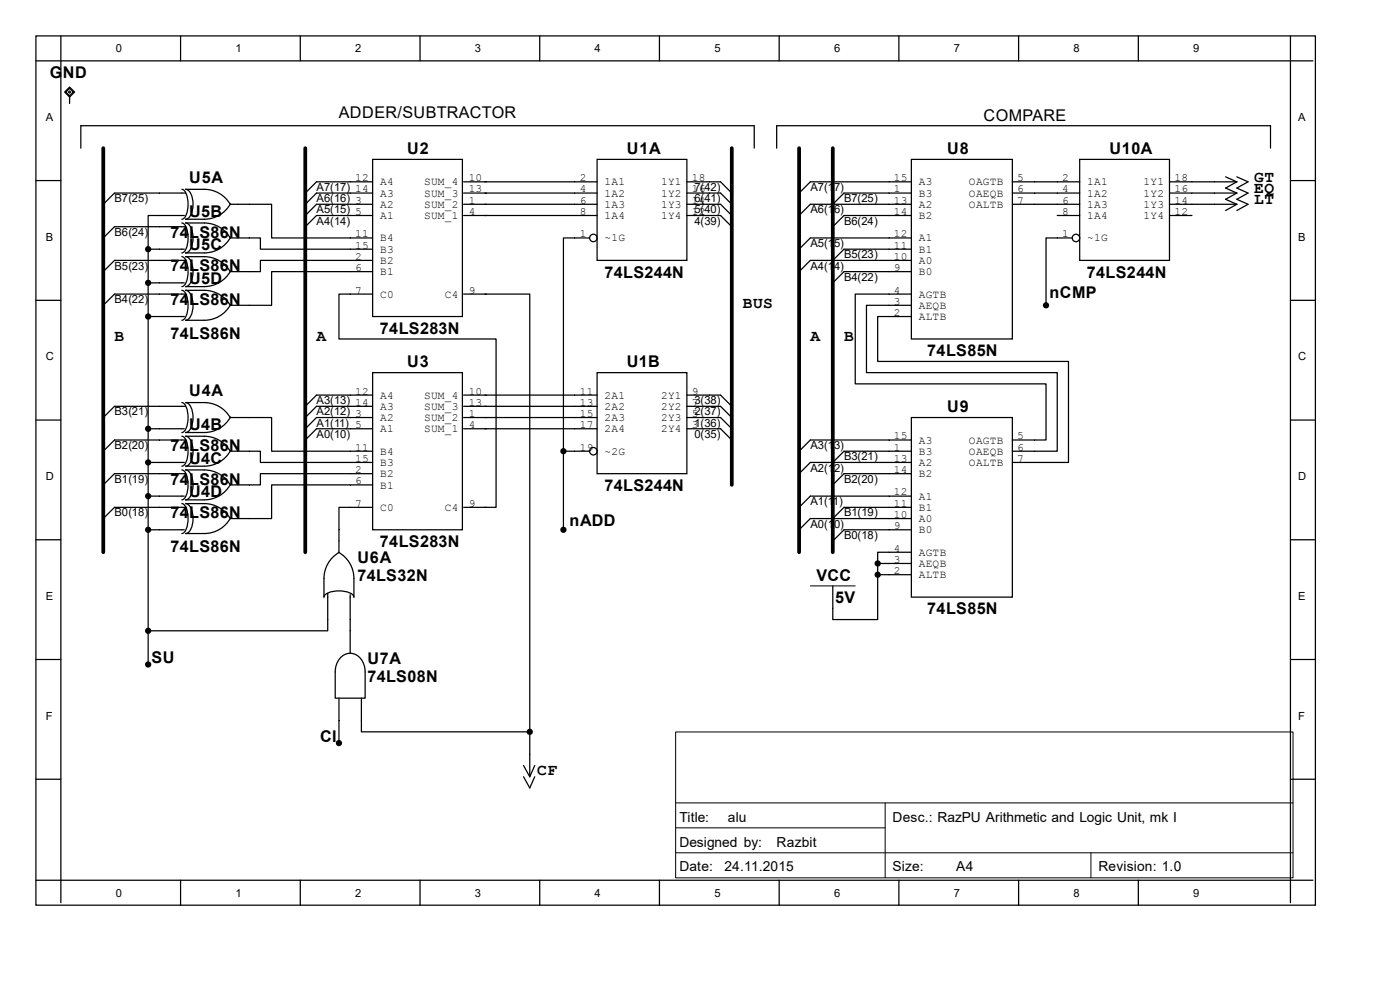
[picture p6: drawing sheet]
<svg xmlns="http://www.w3.org/2000/svg" width="297mm" height="210mm" viewBox="0 0 297 210" stroke-linecap="round" stroke-linejoin="round" font-family="sans-serif">
<g fill="none" stroke="#000" stroke-width=".26">
<path d="M7.6 7.6h271.5v184.4h-271.5zM7.6 12.9h270.9M12.9 7.6v183.9M38.3 7.6v5.3M63.7 7.6v5.3M89.1 7.6v5.3M114.5 7.6v5.3M139.9 7.6v5.3M165.3 7.6v5.3M190.7 7.6v5.3M216.1 7.6v5.3M241.5 7.6v5.3"/>
<path d="M273.8 7.6v183.9M7.6 38.3h5.3M17.1 31.4v-4.7h142.9v4.7M79.1 33.8h19v33.3h-19zM79.1 38.6h-12l-2.3 2.4M98.4 38.6h28.3M126.7 33.8h19v21.4h-19zM145.7 38.6h7.2l2.3 2.4M164.8 31.4v-4.7h104.7v4.7M193.3 33.8h21.5v38.1h-21.5zM193.3 38.6h-21.4l-2.4 2.4M214.8 38.6h14.3"/>
<path d="M229.1 33.8h19v21.4h-19zM248.1 38.6h14.3M260 37.5l2.4 1.1M262.4 37.5l2.4 1.1-2.4 1.3 2.4 1.1-2.4 1.3 2.4 1-2.4 1.4M262.4 38.6l-2.4 1.3 2.4 1.1M273.8 38.3h5.3M31.4 52.9h7.7M31.4 52.9v88.1M38.6 40.2a2.4 2.4 0 0 1 1.3 2.4l-.1 2.1a2.05 2.05 0 0 1-1.2 1.8M38.6 47.3a2.4 2.4 0 0 1 1.3 2.5l-.1 2.1a2.05 2.05 0 0 1-1.2 1.8M38.6 54.4a2.4 2.4 0 0 1 1.3 2.5l-.1 2.1a2.05 2.05 0 0 1-1.2 1.8M39.1 45.7h-7.7v7.2"/>
<path d="M39.4 41h-15.1l-2.4 2.3M39.4 55.2h-15.1l-2.4 2.4M39.4 48.1h-15.1l-2.4 2.4M48.9 50.5h6.3v2.4h23.9M48.9 43.3h8.7v7.2h21.5M48.9 43.2a6.3 6.3 0 0 1-5.6 3.3h-3.9a2.38 2.38 0 0 0 1.5-2.4 4.1 4.1 0 0 0-1.2-3.9h-.3a12.9 12.9 0 0 1 6.4 .5 6.3 6.3 0 0 1 3 2.7M48.9 50.4a6.3 6.3 0 0 1-5.6 3.3h-3.9a2.38 2.38 0 0 0 1.5-2.5 4.1 4.1 0 0 0-1.2-3.8l-.3-.1a12.9 12.9 0 0 1 6.4 .5 6.3 6.3 0 0 1 3 2.7M48.9 57.5a6.3 6.3 0 0 1-5.6 3.3h-3.9a2.38 2.38 0 0 0 1.5-2.4 4.1 4.1 0 0 0-1.2-3.9l-.3-.1a12.9 12.9 0 0 1 6.4 .5 6.3 6.3 0 0 1 3 2.8M79.1 55.2h-23.9v2.4h-6.3M79.1 57.6h-21.5v7.2h-8.7M79.1 41h-12l-2.3 2.3M79.1 43.3h-12l-2.3 2.4"/>
<path d="M79.1 45.7h-12l-2.3 2.4M98.4 41h28.3M98.4 43.3h28.3M98.4 45.7h28.3M125.1 50.5h-5.6v45.2M145.7 41h7.2l2.3 2.3M145.7 43.3h7.2l2.3 2.4M145.7 45.7h7.2l2.3 2.4M193.3 41h-14.2l-2.4 2.3M193.3 43.3h-21.4l-2.4 2.4M193.3 45.7h-14.2l-2.4 2.4M193.3 50.5h-21.4l-2.4 2.4"/>
<path d="M193.3 52.9h-14.2l-2.4 2.3M193.3 55.2h-21.4l-2.4 2.4M193.3 57.6h-14.2l-2.4 2.4M214.8 41h14.3M214.8 43.3h14.3M224.3 45.7h4.8M227.5 50.5h-5.6v14.3M248.1 41h14.3M248.1 43.3h14.3M248.1 45.7h4.8M262.4 41l-2.4 1.3 2.4 1M262.4 43.3l-2.4 1.4"/>
<path d="M7.6 63.7h5.3M31.4 60h7.7M31.4 67.1h7.7M38.6 61.6a2.4 2.4 0 0 1 1.3 2.4l-.1 2.2a2.05 2.05 0 0 1-1.2 1.7M39.4 62.4h-15.1l-2.4 2.4M48.9 64.7a6.3 6.3 0 0 1-5.6 3.2h-3.9a2.38 2.38 0 0 0 1.5-2.4 4.1 4.1 0 0 0-1.2-3.8l-.3-.1a12.9 12.9 0 0 1 6.4 .5 6.3 6.3 0 0 1 3 2.7M79.1 79.1h19v33.3h-19zM79.1 62.4h-7.2v9.5h33.3v35.7h-2.3M98.4 62.4h4.7M102.9 62.4h9.5v92.8M126.7 79.1h19v21.4h-19zM193.3 67.1h-7.1v9.6h40.5v21.4h-11.9"/>
<path d="M193.3 64.8h-9.5v14.3h40.5v16.6h-9.5M193.3 62.4h-11.9v19h40.5v11.9h-7.1M273.8 63.7h5.3M7.6 89.1h5.3M31.4 91h7.7M31.4 98.1h7.7M38.6 85.4a2.4 2.4 0 0 1 1.3 2.4l-.1 2.2a2.05 2.05 0 0 1-1.2 1.8M38.6 92.5a2.4 2.4 0 0 1 1.3 2.5l-.1 2.1a2.05 2.05 0 0 1-1.2 1.8M38.6 99.7a2.4 2.4 0 0 1 1.3 2.4l-.1 2.2a2.05 2.05 0 0 1-1.2 1.7M39.4 86.2h-15.1l-2.4 2.4M39.4 93.3h-15.1l-2.4 2.4M48.9 95.7h6.3v2.4h23.9"/>
<path d="M48.9 88.6h8.7v7.1h21.5M48.9 88.5a6.3 6.3 0 0 1-5.6 3.3h-3.9a2.38 2.38 0 0 0 1.5-2.5 4.1 4.1 0 0 0-1.2-3.8l-.3-.1a12.9 12.9 0 0 1 6.4 .5 6.3 6.3 0 0 1 3 2.7M48.9 95.6a6.3 6.3 0 0 1-5.6 3.3h-3.9a2.38 2.38 0 0 0 1.5-2.5 4.1 4.1 0 0 0-1.2-3.8l-.3-.1a12.9 12.9 0 0 1 6.4 .5 6.3 6.3 0 0 1 3 2.7M79.1 83.8h-12l-2.3 2.4M79.1 86.2h-12l-2.3 2.4M79.1 88.6h-12l-2.3 2.4M79.1 91h-12l-2.3 2.3M98.4 83.8h28.3M98.4 86.2h28.3M98.4 88.6h28.3M98.4 91h28.3M119.5 95.7h5.6"/>
<path d="M119.5 95.7v16.7M145.7 83.8h7.2l2.3 2.4M145.7 86.2h7.2l2.3 2.4M145.7 88.6h7.2l2.3 2.4M145.7 91h7.2l2.3 2.3M193.3 88.6h21.5v38.1h-21.5zM193.3 95.7h-14.2l-2.4 2.4M193.3 98.1h-21.4l-2.4 2.4M193.3 93.3h-21.4l-2.4 2.4M273.8 89.1h5.3M7.6 114.5h5.3M31.4 105.2h7.7"/>
<path d="M31.4 112.4h7.7M38.6 106.8a2.4 2.4 0 0 1 1.3 2.5l-.1 2.1a2.05 2.05 0 0 1-1.2 1.8M39.4 107.6h-15.1l-2.4 2.4M39.4 100.5h-15.1l-2.4 2.4M48.9 102.7a6.3 6.3 0 0 1-5.6 3.3h-3.9a2.38 2.38 0 0 0 1.5-2.4 4.1 4.1 0 0 0-1.2-3.8l-.3-.1a12.9 12.9 0 0 1 6.4 .5 6.3 6.3 0 0 1 3 2.7M48.9 109.9a6.3 6.3 0 0 1-5.6 3.3h-3.9a2.38 2.38 0 0 0 1.5-2.5 4.1 4.1 0 0 0-1.2-3.8l-.3-.1a12.9 12.9 0 0 1 6.4 .5 6.3 6.3 0 0 1 3 2.7M71.8 117.1a6.3 6.3 0 0 1 3.3 5.6v4a2.4 2.4 0 0 0-2.5-1.3l-2.1 .1a2.05 2.05 0 0 0-1.8 1.2 12.8 12.8 0 0 1 .5-6.4 6.3 6.3 0 0 1 2.7-3.1M79.1 100.5h-23.9v2.4h-6.3M79.1 102.9h-21.5v7.1h-8.7M79.1 107.6h-7.2v9.6M98.4 107.6h4.7M186.2 119.5h7.1"/>
<path d="M186.2 119.5v2.4M193.3 117.2h-7.1v2.3M193.3 107.6h-14.2l-2.4 2.4M193.3 100.5h-14.2l-2.4 2.4M193.3 105.2h-21.4l-2.4 2.4M193.3 112.4h-14.2l-2.4 2.4M193.3 110h-21.4l-2.4 2.4M273.8 114.5h5.3M7.6 139.9h5.3M69.5 125.9v7.9h-38.1M72.5 139.3a2.91 2.91 0 0 1 4.7 1.7l.3 1.5v5.6h-6.4v-5.6a4.4 4.4 0 0 1 1.4-3.2zM74.3 126.1v12.5"/>
<path d="M186.2 121.9v9.5h-9.5v-7.1M186.2 121.9h7.1M273.8 139.9h5.3M71.9 148.1v9.5M76.7 148.1v7.1h35.7M112.4 155.2v9.6M7.6 165.3h5.3M111.1 164.8l1.3 2.4 1-2.4M111.1 162.4l1.3 2.4M113.4 162.4l-1 2.4M273.8 165.3h5.3M7.6 186.7h270.9"/>
<path d="M38.3 186.7v5.3M63.7 186.7v5.3M89.1 186.7v5.3M114.5 186.7v5.3M139.9 186.7v5.3M165.3 186.7v5.3M190.7 186.7v5.3M216.1 186.7v5.3M241.5 186.7v5.3"/>
<circle cx="125.9" cy="50.5" r=".79"/>
<circle cx="228.3" cy="50.5" r=".79"/>
<circle cx="125.9" cy="95.7" r=".79"/>
</g>
<g fill="#000" stroke="#000" stroke-width=".26">
<circle cx="31.4" cy="52.9" r=".53"/>
<circle cx="31.4" cy="60" r=".53"/>
<circle cx="31.4" cy="67.1" r=".53"/>
<circle cx="221.9" cy="64.8" r=".53"/>
<circle cx="31.4" cy="98.1" r=".53"/>
<circle cx="31.4" cy="91" r=".53"/>
<circle cx="119.5" cy="95.7" r=".53"/>
<circle cx="31.4" cy="112.4" r=".53"/>
<circle cx="31.4" cy="105.2" r=".53"/>
<circle cx="119.5" cy="112.4" r=".53"/>
<circle cx="186.2" cy="119.5" r=".53"/>
<circle cx="31.4" cy="133.8" r=".53"/>
<circle cx="186.2" cy="121.9" r=".53"/>
<circle cx="31.4" cy="141" r=".53"/>
<circle cx="71.9" cy="157.6" r=".53"/>
<circle cx="112.4" cy="155.2" r=".53"/>
</g>
<path d="M21.9 31.4v85.8M64.8 31.4v85.8M155.2 31.4v71.5M169.5 31.4v85.8M176.7 31.4v85.8" fill="none" stroke="#000" stroke-width=".79"/>
<path d="M171.9 124.3h9.5M143.3 155.3h131v30.9h-131zM143.3 170.3h131M143.3 175.6h44.5M187.8 170.3v15.9M143.3 180.9h131M231.4 180.9v5.3" fill="none" stroke="#000" stroke-width=".21"/>
<path d="M13.7 19.5l1.1-1 1 1-1 1.1z" fill-rule="evenodd" fill="#fff" stroke="#000" stroke-width=".26"/>
<path d="M14 19.5l.8-.8 .8 .8-.8 .8zM14.8 20.6v1.3" fill="none" stroke="#000" stroke-width=".26"/>
<path d="M14.5 19.5l.3-.2 .2 .2-.2 .3z" fill="none" stroke="#000" stroke-width=".21"/>
<g font-size="3.4">
<text x="10.6" y="16.6">GND</text>
<text x="71.9" y="25">ADDER/SUBTRACTOR</text>
<text x="208.7" y="25.6">COMPARE</text>
<text x="86.4" y="32.7">U2</text>
<text x="133" y="32.7">U1A</text>
<text x="201" y="32.7">U8</text>
<text x="235.4" y="32.7">U10A</text>
<text x="40.1" y="38.8">U5A</text>
<text x="266.1" y="38.5">GT</text>
<text x="266.1" y="40.9">EQ</text>
<text x="40.1" y="45.9">U5B</text>
<text x="266.1" y="43.3">LT</text>
<text x="36.2" y="50.4">74LS86N</text>
<text x="40.1" y="53.1">U5C</text>
<text x="36.2" y="57.6">74LS86N</text>
<text x="128.2" y="58.9">74LS244N</text>
<text x="230.6" y="58.9">74LS244N</text>
<text x="36.2" y="64.7">74LS86N</text>
<text x="40.1" y="60.2">U5D</text>
<text x="157.6" y="65.2">BUS</text>
<text x="222.7" y="63.1">nCMP</text>
<text x="36.2" y="71.9">74LS86N</text>
<text x="80.6" y="70.8">74LS283N</text>
<text x="24.3" y="72.4">B</text>
<text x="67.1" y="72.4">A</text>
<text x="86.4" y="77.9">U3</text>
<text x="133" y="77.9">U1B</text>
<text x="171.9" y="72.4">A</text>
<text x="179.1" y="72.4">B</text>
<text x="196.7" y="75.6">74LS85N</text>
<text x="40.1" y="84">U4A</text>
<text x="201" y="87.5">U9</text>
<text x="36.2" y="95.7">74LS86N</text>
<text x="40.1" y="91.2">U4B</text>
<text x="40.1" y="98.3">U4C</text>
<text x="36.2" y="102.8">74LS86N</text>
<text x="40.1" y="105.5">U4D</text>
<text x="128.2" y="104.1">74LS244N</text>
<text x="36.2" y="110">74LS86N</text>
<text x="120.8" y="111.5">nADD</text>
<text x="36.2" y="117.1">74LS86N</text>
<text x="75.8" y="119.5">U6A</text>
<text x="80.6" y="116">74LS283N</text>
<text x="75.8" y="123.2">74LS32N</text>
<text x="173.2" y="123.2">VCC</text>
<text x="177.2" y="128">5V</text>
<text x="196.7" y="130.3">74LS85N</text>
<text x="32.2" y="140.7">SU</text>
<text x="77.9" y="140.9">U7A</text>
<text x="77.9" y="144.6">74LS08N</text>
<text x="67.9" y="157.3">CI</text>
<text x="114" y="164.5">CF</text>
</g>
<g font-size="2.9">
<text x="144.1" y="174.3">Title:</text>
<text x="144.1" y="179.6">Designed by:</text>
<text x="154.4" y="174.3">alu</text>
<text x="164.8" y="179.6">Razbit</text>
<text x="189.4" y="174.3">Desc.: RazPU Arithmetic and Logic Unit, mk I</text>
<text x="144.1" y="184.9">Date:</text>
<text x="153.7" y="184.9">24.11.2015</text>
<text x="189.4" y="184.9">Size:</text>
<text x="202.9" y="184.9">A4</text>
<text x="233" y="184.9">Revision: 1.0</text>
</g>
<g font-size="2.4">
<text x="24.6" y="11.1">0</text>
<text x="50" y="11.1">1</text>
<text x="75.4" y="11.1">2</text>
<text x="100.8" y="11.1">3</text>
<text x="126.2" y="11.1">4</text>
<text x="151.6" y="11.1">5</text>
<text x="177" y="11.1">6</text>
<text x="202.4" y="11.1">7</text>
<text x="227.8" y="11.1">8</text>
<text x="253.2" y="11.1">9</text>
<text x="9.7" y="25.7">A</text>
<text x="275.4" y="25.7">A</text>
<text x="67.1" y="40.5">A7( 17) 14</text>
<text x="75.4" y="38.4">12</text>
<text x="80.6" y="39.3">A4</text>
<text x="80.6" y="41.7">A3</text>
<text x="90" y="39.3">SUM_4</text>
<text x="90" y="41.7">SUM_3</text>
<text x="99.4" y="38.4">10</text>
<text x="99.4" y="40.8">13</text>
<text x="123" y="38.4">2</text>
<text x="123" y="40.8">4</text>
<text x="128.3" y="39.3">1A1</text>
<text x="128.3" y="41.7">1A2</text>
<text x="140.3" y="39.3">1Y1</text>
<text x="140.3" y="41.7">1Y2</text>
<text x="146.8" y="38.4">18</text>
<text x="146.8" y="40.8">16</text>
<text x="147.3" y="40.5">7( 42)</text>
<text x="171.9" y="40.5">A7( 17)</text>
<text x="189.7" y="38.4">15</text>
<text x="189.7" y="40.8">1</text>
<text x="194.9" y="39.3">A3</text>
<text x="194.9" y="41.7">B3</text>
<text x="205.6" y="39.3">OAGTB</text>
<text x="205.6" y="41.7">OAEQB</text>
<text x="215.8" y="38.4">5</text>
<text x="215.8" y="40.8">6</text>
<text x="225.3" y="38.4">2</text>
<text x="225.3" y="40.8">4</text>
<text x="230.6" y="39.3">1A1</text>
<text x="230.6" y="41.7">1A2</text>
<text x="242.6" y="39.3">1Y1</text>
<text x="242.6" y="41.7">1Y2</text>
<text x="249.2" y="38.4">18</text>
<text x="249.2" y="40.8">16</text>
<text x="24.3" y="42.9">B7( 25)</text>
<text x="67.1" y="47.7">A4( 14)</text>
<text x="67.1" y="45.3">A5( 15) 5</text>
<text x="67.1" y="42.9">A6( 16) 3</text>
<text x="80.6" y="44.1">A2</text>
<text x="80.6" y="46.5">A1</text>
<text x="90" y="46.5">SUM_1</text>
<text x="90" y="44.1">SUM_2</text>
<text x="99.4" y="45.6">4</text>
<text x="99.4" y="43.2">1</text>
<text x="123" y="43.2">6</text>
<text x="123" y="45.6">8</text>
<text x="128.3" y="44.1">1A3</text>
<text x="128.3" y="46.5">1A4</text>
<text x="140.3" y="44.1">1Y3</text>
<text x="140.3" y="46.5">1Y4</text>
<text x="146.8" y="43.2">14</text>
<text x="146.8" y="45.6">12</text>
<text x="147.3" y="47.7">4( 39)</text>
<text x="147.3" y="45.3">5( 40)</text>
<text x="147.3" y="42.9">6( 41)</text>
<text x="171.9" y="45.3">A6( 16)</text>
<text x="179.1" y="47.7">B6( 24)</text>
<text x="179.1" y="42.9">B7( 25)</text>
<text x="189.7" y="43.2">13</text>
<text x="189.7" y="45.6">14</text>
<text x="194.9" y="44.1">A2</text>
<text x="194.9" y="46.5">B2</text>
<text x="205.6" y="44.1">OALTB</text>
<text x="215.8" y="43.2">7</text>
<text x="225.3" y="43.2">6</text>
<text x="225.3" y="45.6">8</text>
<text x="230.6" y="44.1">1A3</text>
<text x="230.6" y="46.5">1A4</text>
<text x="242.6" y="44.1">1Y3</text>
<text x="242.6" y="46.5">1Y4</text>
<text x="249.2" y="43.2">14</text>
<text x="249.2" y="45.6">12</text>
<text x="9.7" y="51.1">B</text>
<text x="24.3" y="50">B6( 24)</text>
<text x="75.4" y="50.3">11</text>
<text x="75.4" y="52.7">15</text>
<text x="80.6" y="51.2">B4</text>
<text x="80.6" y="53.6">B3</text>
<text x="123" y="50.3">1</text>
<text x="128.3" y="51.2">~1G</text>
<text x="171.9" y="52.4">A5( 15)</text>
<text x="189.7" y="50.3">12</text>
<text x="189.7" y="52.7">11</text>
<text x="194.9" y="51.2">A1</text>
<text x="194.9" y="53.6">B1</text>
<text x="225.3" y="50.3">1</text>
<text x="230.6" y="51.2">~1G</text>
<text x="275.4" y="51.1">B</text>
<text x="24.3" y="57.2">B5( 23)</text>
<text x="75.4" y="55.1">2</text>
<text x="75.4" y="57.5">6</text>
<text x="80.6" y="56">B2</text>
<text x="80.6" y="58.4">B1</text>
<text x="171.9" y="57.2">A4( 14)</text>
<text x="179.1" y="59.6">B4( 22)</text>
<text x="179.1" y="54.8">B5( 23)</text>
<text x="189.7" y="55.1">10</text>
<text x="189.7" y="57.5">9</text>
<text x="194.9" y="56">A0</text>
<text x="194.9" y="58.4">B0</text>
<text x="24.3" y="64.3">B4( 22)</text>
<text x="75.4" y="62.3">7</text>
<text x="80.6" y="63.2">C0</text>
<text x="94.4" y="63.2">C4</text>
<text x="99.4" y="62.3">9</text>
<text x="189.7" y="64.6">3</text>
<text x="189.7" y="62.3">4</text>
<text x="194.9" y="65.5">AEQB</text>
<text x="194.9" y="63.2">AGTB</text>
<text x="189.7" y="67">2</text>
<text x="194.9" y="67.9">ALTB</text>
<text x="9.7" y="76.5">C</text>
<text x="275.4" y="76.5">C</text>
<text x="75.4" y="83.7">12</text>
<text x="99.4" y="83.7">10</text>
<text x="123" y="83.7">11</text>
<text x="146.8" y="83.7">9</text>
<text x="24.3" y="88.1">B3( 21)</text>
<text x="67.1" y="88.1">A2( 12) 3</text>
<text x="67.1" y="85.8">A3( 13) 14</text>
<text x="80.6" y="84.6">A4</text>
<text x="80.6" y="87">A3</text>
<text x="80.6" y="89.3">A2</text>
<text x="90" y="84.6">SUM_4</text>
<text x="90" y="87">SUM_3</text>
<text x="90" y="89.3">SUM_2</text>
<text x="99.4" y="86.1">13</text>
<text x="99.4" y="88.4">1</text>
<text x="123" y="86.1">13</text>
<text x="123" y="88.4">15</text>
<text x="128.3" y="84.6">2A1</text>
<text x="128.3" y="87">2A2</text>
<text x="128.3" y="89.3">2A3</text>
<text x="140.3" y="84.6">2Y1</text>
<text x="140.3" y="87">2Y2</text>
<text x="140.3" y="89.3">2Y3</text>
<text x="146.8" y="86.1">73( 38)</text>
<text x="146.8" y="88.4">52( 37)</text>
<text x="24.3" y="95.3">B2( 20)</text>
<text x="67.1" y="92.9">A0( 10)</text>
<text x="67.1" y="90.5">A1( 11) 5</text>
<text x="75.4" y="95.6">11</text>
<text x="80.6" y="91.7">A1</text>
<text x="90" y="91.7">SUM_1</text>
<text x="99.4" y="90.8">4</text>
<text x="123" y="90.8">17</text>
<text x="123" y="95.6">19</text>
<text x="128.3" y="91.7">2A4</text>
<text x="140.3" y="91.7">2Y4</text>
<text x="146.8" y="90.8">31( 36)</text>
<text x="147.3" y="92.9">0( 35)</text>
<text x="171.9" y="95.3">A3( 13)</text>
<text x="189.7" y="93.2">15</text>
<text x="189.7" y="95.6">1</text>
<text x="194.9" y="94.1">A3</text>
<text x="205.6" y="94.1">OAGTB</text>
<text x="215.8" y="93.2">5</text>
<text x="215.8" y="95.6">6</text>
<text x="9.7" y="101.9">D</text>
<text x="75.4" y="98">15</text>
<text x="75.4" y="100.4">2</text>
<text x="80.6" y="96.5">B4</text>
<text x="80.6" y="98.8">B3</text>
<text x="80.6" y="101.2">B2</text>
<text x="128.3" y="96.5">~2G</text>
<text x="171.9" y="100">A2( 12)</text>
<text x="179.1" y="97.7">B3( 21)</text>
<text x="189.7" y="98">13</text>
<text x="189.7" y="100.4">14</text>
<text x="194.9" y="98.8">A2</text>
<text x="194.9" y="101.2">B2</text>
<text x="194.9" y="96.5">B3</text>
<text x="205.6" y="96.5">OAEQB</text>
<text x="205.6" y="98.8">OALTB</text>
<text x="215.8" y="98">7</text>
<text x="275.4" y="101.9">D</text>
<text x="24.3" y="102.4">B1( 19)</text>
<text x="75.4" y="102.7">6</text>
<text x="75.4" y="107.5">7</text>
<text x="80.6" y="103.6">B1</text>
<text x="99.4" y="107.5">9</text>
<text x="171.9" y="107.2">A1( 11)</text>
<text x="179.1" y="102.4">B2( 20)</text>
<text x="189.7" y="105.1">12</text>
<text x="189.7" y="107.5">11</text>
<text x="194.9" y="106">A1</text>
<text x="24.3" y="109.6">B0( 18)</text>
<text x="80.6" y="108.4">C0</text>
<text x="94.4" y="108.4">C4</text>
<text x="171.9" y="111.9">A0( 10)</text>
<text x="179.1" y="109.6">B1( 19)</text>
<text x="189.7" y="109.9">10</text>
<text x="189.7" y="112.3">9</text>
<text x="194.9" y="108.4">B1</text>
<text x="194.9" y="110.7">A0</text>
<text x="194.9" y="113.2">B0</text>
<text x="179.1" y="114.3">B0( 18)</text>
<text x="189.7" y="119.4">3</text>
<text x="189.7" y="117">4</text>
<text x="194.9" y="117.9">AGTB</text>
<text x="189.7" y="121.8">2</text>
<text x="194.9" y="120.3">AEQB</text>
<text x="194.9" y="122.7">ALTB</text>
<text x="9.7" y="127.3">E</text>
<text x="275.4" y="127.3">E</text>
<text x="9.7" y="152.7">F</text>
<text x="275.4" y="152.7">F</text>
<text x="24.6" y="190.2">0</text>
<text x="50" y="190.2">1</text>
<text x="75.4" y="190.2">2</text>
<text x="100.8" y="190.2">3</text>
<text x="126.2" y="190.2">4</text>
<text x="151.6" y="190.2">5</text>
<text x="177" y="190.2">6</text>
<text x="202.4" y="190.2">7</text>
<text x="227.8" y="190.2">8</text>
<text x="253.2" y="190.2">9</text>
</g>
</svg>
